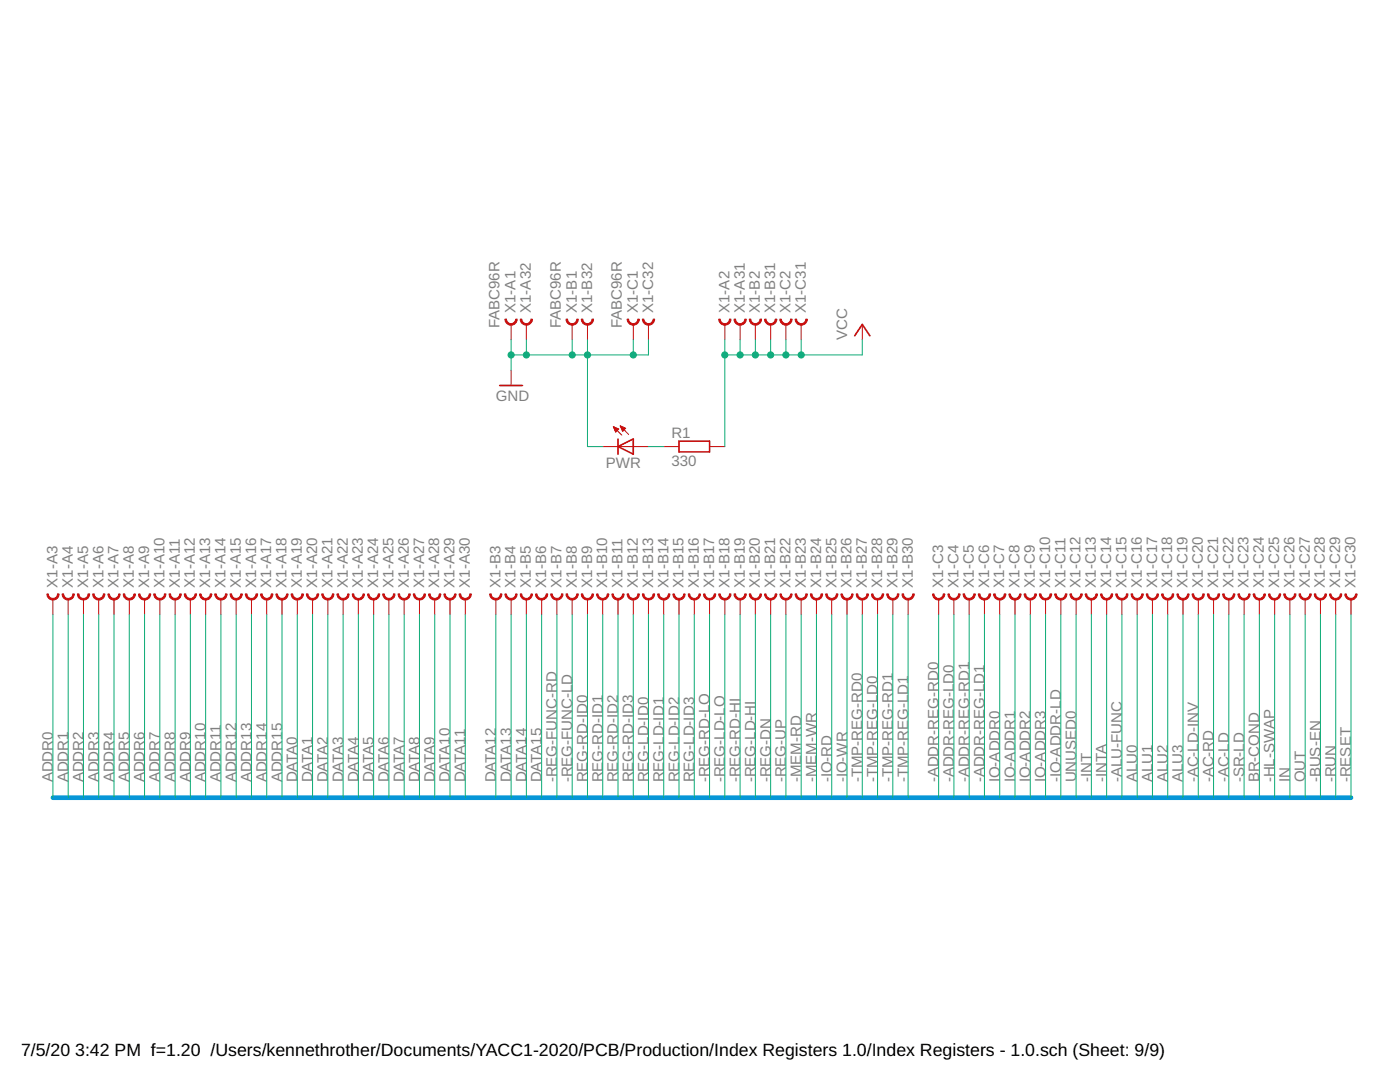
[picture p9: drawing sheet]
<svg xmlns="http://www.w3.org/2000/svg" width="279mm" height="216mm" viewBox="0 0 279 216" stroke-linecap="round" stroke-linejoin="round" font-family="sans-serif">
<g fill="#c90d0c" stroke="#c90d0c" stroke-width=".2">
<path d="M9.4 118.5h.3a.91 .91 0 0 0 .9 .9 .91 .91 0 0 0 .9-.9h.3a1.22 1.22 0 0 1-1.2 1.2 1.22 1.22 0 0 1-1.2-1.2z" fill-rule="evenodd"/>
<path d="M12.4 118.5h.3a.91 .91 0 0 0 .9 .9 .91 .91 0 0 0 .9-.9h.3a1.22 1.22 0 0 1-1.2 1.2 1.22 1.22 0 0 1-1.2-1.2z" fill-rule="evenodd"/>
<path d="M15.5 118.5h.2a.91 .91 0 0 0 1 .9 .91 .91 0 0 0 .9-.9h.3a1.22 1.22 0 0 1-1.2 1.2 1.22 1.22 0 0 1-1.2-1.2z" fill-rule="evenodd"/>
<path d="M18.5 118.5h.3a.91 .91 0 0 0 .9 .9 .91 .91 0 0 0 .9-.9h.3a1.22 1.22 0 0 1-1.2 1.2 1.22 1.22 0 0 1-1.2-1.2z" fill-rule="evenodd"/>
<path d="M21.5 118.5h.3a.91 .91 0 0 0 1 .9 .91 .91 0 0 0 .9-.9h.3a1.22 1.22 0 0 1-1.2 1.2 1.22 1.22 0 0 1-1.3-1.2z" fill-rule="evenodd"/>
<path d="M24.6 118.5h.3a.91 .91 0 0 0 .9 .9 .91 .91 0 0 0 .9-.9h.3a1.22 1.22 0 0 1-1.2 1.2 1.22 1.22 0 0 1-1.2-1.2z" fill-rule="evenodd"/>
<path d="M27.6 118.5h.3a.91 .91 0 0 0 1 .9 .91 .91 0 0 0 .9-.9h.3a1.22 1.22 0 0 1-1.2 1.2 1.22 1.22 0 0 1-1.3-1.2z" fill-rule="evenodd"/>
<path d="M30.7 118.5h.3a.91 .91 0 0 0 .9 .9 .91 .91 0 0 0 .9-.9h.3a1.22 1.22 0 0 1-1.2 1.2 1.22 1.22 0 0 1-1.2-1.2z" fill-rule="evenodd"/>
<path d="M33.7 118.5h.3a.91 .91 0 0 0 .9 .9 .91 .91 0 0 0 1-.9h.3a1.22 1.22 0 0 1-1.2 1.2 1.22 1.22 0 0 1-1.3-1.2z" fill-rule="evenodd"/>
<path d="M36.8 118.5h.3a.91 .91 0 0 0 .9 .9 .91 .91 0 0 0 .9-.9h.3a1.23 1.23 0 0 1-1.2 1.2 1.23 1.23 0 0 1-1.2-1.2z" fill-rule="evenodd"/>
<path d="M39.8 118.5h.3a.91 .91 0 0 0 .9 .9 .91 .91 0 0 0 1-.9h.3a1.23 1.23 0 0 1-1.3 1.2 1.23 1.23 0 0 1-1.2-1.2z" fill-rule="evenodd"/>
<path d="M42.9 118.5h.3a.91 .91 0 0 0 .9 .9 .91 .91 0 0 0 .9-.9h.3a1.23 1.23 0 0 1-1.2 1.2 1.23 1.23 0 0 1-1.2-1.2z" fill-rule="evenodd"/>
<path d="M45.9 118.5h.3a.91 .91 0 0 0 .9 .9 .91 .91 0 0 0 .9-.9h.4a1.23 1.23 0 0 1-1.3 1.2 1.23 1.23 0 0 1-1.2-1.2z" fill-rule="evenodd"/>
<path d="M49 118.5h.3a.91 .91 0 0 0 .9 .9 .91 .91 0 0 0 .9-.9h.3a1.23 1.23 0 0 1-1.2 1.2 1.23 1.23 0 0 1-1.2-1.2z" fill-rule="evenodd"/>
<path d="M52 118.5h.3a.91 .91 0 0 0 .9 .9 .91 .91 0 0 0 .9-.9h.4a1.23 1.23 0 0 1-1.3 1.2 1.23 1.23 0 0 1-1.2-1.2z" fill-rule="evenodd"/>
<path d="M55.1 118.5h.3a.91 .91 0 0 0 .9 .9 .91 .91 0 0 0 .9-.9h.3a1.23 1.23 0 0 1-1.2 1.2 1.23 1.23 0 0 1-1.2-1.2z" fill-rule="evenodd"/>
<path d="M58.1 118.5h.3a.91 .91 0 0 0 .9 .9 .91 .91 0 0 0 .9-.9h.4a1.23 1.23 0 0 1-1.3 1.2 1.23 1.23 0 0 1-1.2-1.2z" fill-rule="evenodd"/>
<path d="M61.2 118.5h.3a.91 .91 0 0 0 .9 .9 .91 .91 0 0 0 .9-.9h.3a1.23 1.23 0 0 1-1.2 1.2 1.23 1.23 0 0 1-1.2-1.2z" fill-rule="evenodd"/>
<path d="M64.2 118.5h.3a.91 .91 0 0 0 .9 .9 .91 .91 0 0 0 .9-.9h.3a1.22 1.22 0 0 1-1.2 1.2 1.22 1.22 0 0 1-1.2-1.2z" fill-rule="evenodd"/>
<path d="M67.2 118.5h.4a.91 .91 0 0 0 .9 .9 .91 .91 0 0 0 .9-.9h.3a1.22 1.22 0 0 1-1.2 1.2 1.22 1.22 0 0 1-1.3-1.2z" fill-rule="evenodd"/>
<path d="M70.3 118.5h.3a.91 .91 0 0 0 .9 .9 .91 .91 0 0 0 .9-.9h.3a1.22 1.22 0 0 1-1.2 1.2 1.22 1.22 0 0 1-1.2-1.2z" fill-rule="evenodd"/>
<path d="M73.3 118.5h.4a.91 .91 0 0 0 .9 .9 .91 .91 0 0 0 .9-.9h.3a1.22 1.22 0 0 1-1.2 1.2 1.22 1.22 0 0 1-1.3-1.2z" fill-rule="evenodd"/>
<path d="M76.4 118.5h.3a.91 .91 0 0 0 .9 .9 .91 .91 0 0 0 .9-.9h.3a1.22 1.22 0 0 1-1.2 1.2 1.22 1.22 0 0 1-1.2-1.2z" fill-rule="evenodd"/>
<path d="M79.4 118.5h.4a.91 .91 0 0 0 .9 .9 .91 .91 0 0 0 .9-.9h.3a1.22 1.22 0 0 1-1.2 1.2 1.22 1.22 0 0 1-1.3-1.2z" fill-rule="evenodd"/>
<path d="M82.5 118.5h.3a.91 .91 0 0 0 .9 .9 .91 .91 0 0 0 .9-.9h.3a1.22 1.22 0 0 1-1.2 1.2 1.22 1.22 0 0 1-1.2-1.2z" fill-rule="evenodd"/>
<path d="M85.5 118.5h.4a.91 .91 0 0 0 .9 .9 .91 .91 0 0 0 .9-.9h.3a1.22 1.22 0 0 1-1.2 1.2 1.22 1.22 0 0 1-1.3-1.2z" fill-rule="evenodd"/>
<path d="M88.6 118.5h.3a.91 .91 0 0 0 .9 .9 .91 .91 0 0 0 .9-.9h.3a1.22 1.22 0 0 1-1.2 1.2 1.22 1.22 0 0 1-1.2-1.2z" fill-rule="evenodd"/>
<path d="M91.6 118.5h.3a.91 .91 0 0 0 1 .9 .91 .91 0 0 0 .9-.9h.3a1.22 1.22 0 0 1-1.3 1.2 1.22 1.22 0 0 1-1.2-1.2z" fill-rule="evenodd"/>
<path d="M97.7 118.5h.3a.92 .92 0 0 0 .9 .9 .92 .92 0 0 0 1-.9h.3a1.22 1.22 0 0 1-1.3 1.2 1.22 1.22 0 0 1-1.2-1.2z" fill-rule="evenodd"/>
<path d="M100.8 118.5h.3a.92 .92 0 0 0 .9 .9 .92 .92 0 0 0 .9-.9h.3a1.22 1.22 0 0 1-1.2 1.2 1.22 1.22 0 0 1-1.2-1.2z" fill-rule="evenodd"/>
<path d="M103.8 118.5h.3a.92 .92 0 0 0 .9 .9 .92 .92 0 0 0 1-.9h.3a1.22 1.22 0 0 1-1.3 1.2 1.22 1.22 0 0 1-1.2-1.2z" fill-rule="evenodd"/>
<path d="M106.9 118.5h.3a.92 .92 0 0 0 .9 .9 .92 .92 0 0 0 .9-.9h.3a1.22 1.22 0 0 1-1.2 1.2 1.22 1.22 0 0 1-1.2-1.2z" fill-rule="evenodd"/>
<path d="M109.9 118.5h.3a.92 .92 0 0 0 .9 .9 .92 .92 0 0 0 1-.9h.3a1.22 1.22 0 0 1-1.3 1.2 1.22 1.22 0 0 1-1.2-1.2z" fill-rule="evenodd"/>
<path d="M113 118.5h.3a.92 .92 0 0 0 .9 .9 .92 .92 0 0 0 .9-.9h.3a1.22 1.22 0 0 1-1.2 1.2 1.22 1.22 0 0 1-1.2-1.2z" fill-rule="evenodd"/>
<path d="M116 118.5h.3a.92 .92 0 0 0 .9 .9 .92 .92 0 0 0 1-.9h.2a1.22 1.22 0 0 1-1.2 1.2 1.22 1.22 0 0 1-1.2-1.2z" fill-rule="evenodd"/>
<path d="M119.1 118.5h.3a.92 .92 0 0 0 .9 .9 .92 .92 0 0 0 .9-.9h.3a1.22 1.22 0 0 1-1.2 1.2 1.22 1.22 0 0 1-1.2-1.2z" fill-rule="evenodd"/>
<path d="M122.1 118.5h.3a.92 .92 0 0 0 .9 .9 .92 .92 0 0 0 .9-.9h.3a1.22 1.22 0 0 1-1.2 1.2 1.22 1.22 0 0 1-1.2-1.2z" fill-rule="evenodd"/>
<path d="M125.2 118.5h.3a.92 .92 0 0 0 .9 .9 .92 .92 0 0 0 .9-.9h.3a1.22 1.22 0 0 1-1.2 1.2 1.22 1.22 0 0 1-1.2-1.2z" fill-rule="evenodd"/>
<path d="M128.2 118.5h.3a.92 .92 0 0 0 .9 .9 .92 .92 0 0 0 .9-.9h.3a1.22 1.22 0 0 1-1.2 1.2 1.22 1.22 0 0 1-1.2-1.2z" fill-rule="evenodd"/>
<path d="M131.3 118.5h.3a.92 .92 0 0 0 .9 .9 .92 .92 0 0 0 .9-.9h.3a1.22 1.22 0 0 1-1.2 1.2 1.22 1.22 0 0 1-1.2-1.2z" fill-rule="evenodd"/>
<path d="M134.3 118.5h.3a.92 .92 0 0 0 .9 .9 .92 .92 0 0 0 .9-.9h.3a1.22 1.22 0 0 1-1.2 1.2 1.22 1.22 0 0 1-1.2-1.2z" fill-rule="evenodd"/>
<path d="M137.4 118.5h.2a.92 .92 0 0 0 1 .9 .92 .92 0 0 0 .9-.9h.3a1.22 1.22 0 0 1-1.2 1.2 1.22 1.22 0 0 1-1.2-1.2z" fill-rule="evenodd"/>
<path d="M140.4 118.5h.3a.92 .92 0 0 0 .9 .9 .92 .92 0 0 0 .9-.9h.3a1.22 1.22 0 0 1-1.2 1.2 1.22 1.22 0 0 1-1.2-1.2z" fill-rule="evenodd"/>
<path d="M143.4 118.5h.3a.92 .92 0 0 0 1 .9 .92 .92 0 0 0 .9-.9h.3a1.22 1.22 0 0 1-1.2 1.2 1.22 1.22 0 0 1-1.3-1.2z" fill-rule="evenodd"/>
<path d="M146.5 118.5h.3a.92 .92 0 0 0 .9 .9 .92 .92 0 0 0 .9-.9h.3a1.22 1.22 0 0 1-1.2 1.2 1.22 1.22 0 0 1-1.2-1.2z" fill-rule="evenodd"/>
<path d="M149.5 118.5h.3a.92 .92 0 0 0 1 .9 .92 .92 0 0 0 .9-.9h.3a1.22 1.22 0 0 1-1.2 1.2 1.22 1.22 0 0 1-1.3-1.2z" fill-rule="evenodd"/>
<path d="M152.6 118.5h.3a.92 .92 0 0 0 .9 .9 .92 .92 0 0 0 .9-.9h.3a1.22 1.22 0 0 1-1.2 1.2 1.22 1.22 0 0 1-1.2-1.2z" fill-rule="evenodd"/>
<path d="M155.6 118.5h.3a.92 .92 0 0 0 1 .9 .92 .92 0 0 0 .9-.9h.3a1.22 1.22 0 0 1-1.2 1.2 1.22 1.22 0 0 1-1.3-1.2z" fill-rule="evenodd"/>
<path d="M158.7 118.5h.3a.91 .91 0 0 0 .9 .9 .91 .91 0 0 0 .9-.9h.3a1.22 1.22 0 0 1-1.2 1.2 1.22 1.22 0 0 1-1.2-1.2z" fill-rule="evenodd"/>
<path d="M161.7 118.5h.3a.91 .91 0 0 0 .9 .9 .91 .91 0 0 0 1-.9h.3a1.22 1.22 0 0 1-1.2 1.2 1.22 1.22 0 0 1-1.3-1.2z" fill-rule="evenodd"/>
<path d="M164.8 118.5h.3a.91 .91 0 0 0 .9 .9 .91 .91 0 0 0 .9-.9h.3a1.22 1.22 0 0 1-1.2 1.2 1.22 1.22 0 0 1-1.2-1.2z" fill-rule="evenodd"/>
<path d="M167.8 118.5h.3a.91 .91 0 0 0 .9 .9 .91 .91 0 0 0 .9-.9h.4a1.22 1.22 0 0 1-1.3 1.2 1.22 1.22 0 0 1-1.2-1.2z" fill-rule="evenodd"/>
<path d="M170.9 118.5h.3a.91 .91 0 0 0 .9 .9 .91 .91 0 0 0 .9-.9h.3a1.22 1.22 0 0 1-1.2 1.2 1.22 1.22 0 0 1-1.2-1.2z" fill-rule="evenodd"/>
<path d="M173.9 118.5h.3a.91 .91 0 0 0 .9 .9 .91 .91 0 0 0 .9-.9h.4a1.22 1.22 0 0 1-1.3 1.2 1.22 1.22 0 0 1-1.2-1.2z" fill-rule="evenodd"/>
<path d="M177 118.5h.3a.91 .91 0 0 0 .9 .9 .91 .91 0 0 0 .9-.9h.3a1.22 1.22 0 0 1-1.2 1.2 1.22 1.22 0 0 1-1.2-1.2z" fill-rule="evenodd"/>
<path d="M180 118.5h.3a.91 .91 0 0 0 .9 .9 .91 .91 0 0 0 .9-.9h.4a1.22 1.22 0 0 1-1.3 1.2 1.22 1.22 0 0 1-1.2-1.2z" fill-rule="evenodd"/>
<path d="M186.1 118.5h.3a.91 .91 0 0 0 .9 .9 .91 .91 0 0 0 .9-.9h.4a1.22 1.22 0 0 1-1.3 1.2 1.22 1.22 0 0 1-1.2-1.2z" fill-rule="evenodd"/>
<path d="M189.2 118.5h.3a.91 .91 0 0 0 .9 .9 .91 .91 0 0 0 .9-.9h.3a1.22 1.22 0 0 1-1.2 1.2 1.22 1.22 0 0 1-1.2-1.2z" fill-rule="evenodd"/>
<path d="M192.2 118.5h.3a.91 .91 0 0 0 .9 .9 .91 .91 0 0 0 .9-.9h.3a1.23 1.23 0 0 1-1.2 1.2 1.23 1.23 0 0 1-1.2-1.2z" fill-rule="evenodd"/>
<path d="M195.2 118.5h.4a.91 .91 0 0 0 .9 .9 .91 .91 0 0 0 .9-.9h.3a1.23 1.23 0 0 1-1.2 1.2 1.23 1.23 0 0 1-1.3-1.2z" fill-rule="evenodd"/>
<path d="M198.3 118.5h.3a.91 .91 0 0 0 .9 .9 .91 .91 0 0 0 .9-.9h.3a1.23 1.23 0 0 1-1.2 1.2 1.23 1.23 0 0 1-1.2-1.2z" fill-rule="evenodd"/>
<path d="M201.3 118.5h.4a.91 .91 0 0 0 .9 .9 .91 .91 0 0 0 .9-.9h.3a1.23 1.23 0 0 1-1.2 1.2 1.23 1.23 0 0 1-1.3-1.2z" fill-rule="evenodd"/>
<path d="M204.4 118.5h.3a.91 .91 0 0 0 .9 .9 .91 .91 0 0 0 .9-.9h.3a1.23 1.23 0 0 1-1.2 1.2 1.23 1.23 0 0 1-1.2-1.2z" fill-rule="evenodd"/>
<path d="M207.4 118.5h.4a.91 .91 0 0 0 .9 .9 .91 .91 0 0 0 .9-.9h.3a1.23 1.23 0 0 1-1.2 1.2 1.23 1.23 0 0 1-1.3-1.2z" fill-rule="evenodd"/>
<path d="M210.5 118.5h.3a.91 .91 0 0 0 .9 .9 .91 .91 0 0 0 .9-.9h.3a1.23 1.23 0 0 1-1.2 1.2 1.23 1.23 0 0 1-1.2-1.2z" fill-rule="evenodd"/>
<path d="M213.5 118.5h.3a.91 .91 0 0 0 1 .9 .91 .91 0 0 0 .9-.9h.3a1.23 1.23 0 0 1-1.2 1.2 1.23 1.23 0 0 1-1.3-1.2z" fill-rule="evenodd"/>
<path d="M216.6 118.5h.3a.91 .91 0 0 0 .9 .9 .91 .91 0 0 0 .9-.9h.3a1.23 1.23 0 0 1-1.2 1.2 1.23 1.23 0 0 1-1.2-1.2z" fill-rule="evenodd"/>
<path d="M219.6 118.5h.3a.91 .91 0 0 0 1 .9 .91 .91 0 0 0 .9-.9h.3a1.22 1.22 0 0 1-1.3 1.2 1.22 1.22 0 0 1-1.2-1.2z" fill-rule="evenodd"/>
<path d="M222.7 118.5h.3a.91 .91 0 0 0 .9 .9 .91 .91 0 0 0 .9-.9h.3a1.22 1.22 0 0 1-1.2 1.2 1.22 1.22 0 0 1-1.2-1.2z" fill-rule="evenodd"/>
<path d="M225.7 118.5h.3a.91 .91 0 0 0 .9 .9 .91 .91 0 0 0 1-.9h.3a1.22 1.22 0 0 1-1.3 1.2 1.22 1.22 0 0 1-1.2-1.2z" fill-rule="evenodd"/>
<path d="M228.8 118.5h.3a.91 .91 0 0 0 .9 .9 .91 .91 0 0 0 .9-.9h.3a1.22 1.22 0 0 1-1.2 1.2 1.22 1.22 0 0 1-1.2-1.2z" fill-rule="evenodd"/>
<path d="M231.8 118.5h.3a.91 .91 0 0 0 .9 .9 .91 .91 0 0 0 1-.9h.3a1.22 1.22 0 0 1-1.3 1.2 1.22 1.22 0 0 1-1.2-1.2z" fill-rule="evenodd"/>
<path d="M234.9 118.5h.3a.91 .91 0 0 0 .9 .9 .91 .91 0 0 0 .9-.9h.3a1.22 1.22 0 0 1-1.2 1.2 1.22 1.22 0 0 1-1.2-1.2z" fill-rule="evenodd"/>
<path d="M237.9 118.5h.3a.91 .91 0 0 0 .9 .9 .91 .91 0 0 0 1-.9h.2a1.22 1.22 0 0 1-1.2 1.2 1.22 1.22 0 0 1-1.2-1.2z" fill-rule="evenodd"/>
<path d="M241 118.5h.3a.91 .91 0 0 0 .9 .9 .91 .91 0 0 0 .9-.9h.3a1.22 1.22 0 0 1-1.2 1.2 1.22 1.22 0 0 1-1.2-1.2z" fill-rule="evenodd"/>
<path d="M244 118.5h.3a.91 .91 0 0 0 .9 .9 .91 .91 0 0 0 .9-.9h.3a1.22 1.22 0 0 1-1.2 1.2 1.22 1.22 0 0 1-1.2-1.2z" fill-rule="evenodd"/>
<path d="M247.1 118.5h.3a.91 .91 0 0 0 .9 .9 .91 .91 0 0 0 .9-.9h.3a1.22 1.22 0 0 1-1.2 1.2 1.22 1.22 0 0 1-1.2-1.2z" fill-rule="evenodd"/>
<path d="M250.1 118.5h.3a.91 .91 0 0 0 .9 .9 .91 .91 0 0 0 .9-.9h.3a1.22 1.22 0 0 1-1.2 1.2 1.22 1.22 0 0 1-1.2-1.2z" fill-rule="evenodd"/>
<path d="M253.2 118.5h.2a.92 .92 0 0 0 1 .9 .92 .92 0 0 0 .9-.9h.3a1.22 1.22 0 0 1-1.2 1.2 1.22 1.22 0 0 1-1.2-1.2z" fill-rule="evenodd"/>
<path d="M256.2 118.5h.3a.92 .92 0 0 0 .9 .9 .92 .92 0 0 0 .9-.9h.3a1.22 1.22 0 0 1-1.2 1.2 1.22 1.22 0 0 1-1.2-1.2z" fill-rule="evenodd"/>
<path d="M259.2 118.5h.3a.92 .92 0 0 0 1 .9 .92 .92 0 0 0 .9-.9h.3a1.22 1.22 0 0 1-1.2 1.2 1.22 1.22 0 0 1-1.3-1.2z" fill-rule="evenodd"/>
<path d="M262.3 118.5h.3a.92 .92 0 0 0 .9 .9 .92 .92 0 0 0 .9-.9h.3a1.22 1.22 0 0 1-1.2 1.2 1.22 1.22 0 0 1-1.2-1.2z" fill-rule="evenodd"/>
<path d="M265.3 118.5h.3a.92 .92 0 0 0 1 .9 .92 .92 0 0 0 .9-.9h.3a1.22 1.22 0 0 1-1.2 1.2 1.22 1.22 0 0 1-1.3-1.2z" fill-rule="evenodd"/>
<path d="M268.4 118.5h.3a.92 .92 0 0 0 .9 .9 .92 .92 0 0 0 .9-.9h.3a1.22 1.22 0 0 1-1.2 1.2 1.22 1.22 0 0 1-1.2-1.2z" fill-rule="evenodd"/>
<path d="M100.8 63.7h.3a.92 .92 0 0 0 .9 .9 .92 .92 0 0 0 .9-.9h.3a1.22 1.22 0 0 1-1.2 1.2 1.22 1.22 0 0 1-1.2-1.2z" fill-rule="evenodd"/>
<path d="M143.4 63.7h.3a.92 .92 0 0 0 1 .9 .92 .92 0 0 0 .9-.9h.3a1.22 1.22 0 0 1-1.2 1.2 1.22 1.22 0 0 1-1.3-1.2z" fill-rule="evenodd"/>
<path d="M146.5 63.7h.3a.92 .92 0 0 0 .9 .9 .92 .92 0 0 0 .9-.9h.3a1.22 1.22 0 0 1-1.2 1.2 1.22 1.22 0 0 1-1.2-1.2z" fill-rule="evenodd"/>
<path d="M103.8 63.7h.3a.92 .92 0 0 0 .9 .9 .92 .92 0 0 0 1-.9h.3a1.22 1.22 0 0 1-1.3 1.2 1.22 1.22 0 0 1-1.2-1.2z" fill-rule="evenodd"/>
<path d="M113 63.7h.3a.92 .92 0 0 0 .9 .9 .92 .92 0 0 0 .9-.9h.3a1.22 1.22 0 0 1-1.2 1.2 1.22 1.22 0 0 1-1.2-1.2z" fill-rule="evenodd"/>
<path d="M149.5 63.7h.3a.92 .92 0 0 0 1 .9 .92 .92 0 0 0 .9-.9h.3a1.22 1.22 0 0 1-1.2 1.2 1.22 1.22 0 0 1-1.3-1.2z" fill-rule="evenodd"/>
<path d="M152.6 63.7h.3a.92 .92 0 0 0 .9 .9 .92 .92 0 0 0 .9-.9h.3a1.22 1.22 0 0 1-1.2 1.2 1.22 1.22 0 0 1-1.2-1.2z" fill-rule="evenodd"/>
<path d="M116 63.7h.3a.92 .92 0 0 0 .9 .9 .92 .92 0 0 0 1-.9h.2a1.22 1.22 0 0 1-1.2 1.2 1.22 1.22 0 0 1-1.2-1.2z" fill-rule="evenodd"/>
<path d="M125.2 63.7h.3a.92 .92 0 0 0 .9 .9 .92 .92 0 0 0 .9-.9h.3a1.22 1.22 0 0 1-1.2 1.2 1.22 1.22 0 0 1-1.2-1.2z" fill-rule="evenodd"/>
<path d="M155.6 63.7h.3a.92 .92 0 0 0 1 .9 .92 .92 0 0 0 .9-.9h.3a1.22 1.22 0 0 1-1.2 1.2 1.22 1.22 0 0 1-1.3-1.2z" fill-rule="evenodd"/>
<path d="M158.7 63.7h.3a.91 .91 0 0 0 .9 .9 .91 .91 0 0 0 .9-.9h.3a1.22 1.22 0 0 1-1.2 1.2 1.22 1.22 0 0 1-1.2-1.2z" fill-rule="evenodd"/>
<path d="M128.2 63.7h.3a.92 .92 0 0 0 .9 .9 .92 .92 0 0 0 .9-.9h.3a1.22 1.22 0 0 1-1.2 1.2 1.22 1.22 0 0 1-1.2-1.2z" fill-rule="evenodd"/>
</g>
<g fill="none" stroke="#c90d0c" stroke-width=".2">
<path d="M102 64.7v3.1M102 73.9v3M105.1 64.7v3.1M114.2 64.7v3.1M117.2 64.7v3.1M126.4 64.7v3.1M129.4 64.7v3.1M144.7 64.7v3.1M147.7 64.7v3.1M150.7 64.7v3.1M153.8 64.7v3.1M156.8 64.7v3.1"/>
<path d="M159.9 64.7v3.1M172.1 64.7v3.1M120.3 89.1h9.1M122.4 85.2l1.7 1.6M122.4 85.2l1.1 .4-.6 .6zM122.4 85.2h.2M122.5 85.4h.4M122.6 85.5h.7M122.6 85.7h.8M122.7 85.8h.6M122.8 86h.3M122.8 86.1h.2"/>
<path d="M123.8 85l1.7 1.7M123.8 85l1.1 .4-.7 .7zM123.8 85.1h.2M123.9 85.2h.4M124 85.4h.7M124 85.5h.8M124.1 85.7h.5M124.1 85.8h.4M124.2 86h.1M132.5 89.1h3M141.6 89.1h3.1M10.6 119.6v3"/>
<path d="M13.6 119.6v3M16.7 119.6v3M19.7 119.6v3M22.8 119.6v3M25.8 119.6v3M28.9 119.6v3M31.9 119.6v3M34.9 119.6v3M38 119.6v3M41 119.6v3M44.1 119.6v3M47.1 119.6v3"/>
<path d="M50.2 119.6v3M53.2 119.6v3M56.3 119.6v3M59.3 119.6v3M62.4 119.6v3M65.4 119.6v3M68.5 119.6v3M71.5 119.6v3M74.6 119.6v3M77.6 119.6v3M80.7 119.6v3M83.7 119.6v3"/>
<path d="M86.8 119.6v3M89.8 119.6v3M92.9 119.6v3M99 119.6v3M102 119.6v3M105.1 119.6v3M108.1 119.6v3M111.1 119.6v3M114.2 119.6v3M117.2 119.6v3M120.3 119.6v3M123.3 119.6v3"/>
<path d="M126.4 119.6v3M129.4 119.6v3M132.5 119.6v3M135.5 119.6v3M138.6 119.6v3M141.6 119.6v3M144.7 119.6v3M147.7 119.6v3M150.7 119.6v3M153.8 119.6v3M156.8 119.6v3M159.9 119.6v3"/>
<path d="M162.9 119.6v3M166 119.6v3M169 119.6v3M172.1 119.6v3M175.1 119.6v3M178.2 119.6v3M181.2 119.6v3M187.3 119.6v3M190.4 119.6v3M193.4 119.6v3M196.5 119.6v3M199.5 119.6v3"/>
<path d="M202.6 119.6v3M205.6 119.6v3M208.7 119.6v3M211.7 119.6v3M214.8 119.6v3M217.8 119.6v3M220.9 119.6v3M223.9 119.6v3M226.9 119.6v3M230 119.6v3M233 119.6v3M236.1 119.6v3"/>
<path d="M239.1 119.6v3M242.2 119.6v3M245.2 119.6v3M248.3 119.6v3M251.3 119.6v3M254.4 119.6v3M257.4 119.6v3M260.5 119.6v3M263.5 119.6v3M266.6 119.6v3M269.6 119.6v3"/>
</g>
<path d="M99.7 76.9h4.6M170.6 67l1.5-2.3 1.5 2.3M123.3 89.1l3.1-1.5v3zM123.3 87.6v3M135.5 88h6.1v2.2h-6.1z" fill="none" stroke="#c90d0c" stroke-width=".32"/>
<path d="M10.6 159.2h259" fill="none" stroke="#0696d7" stroke-width=".93"/>
<g fill="none" stroke="#0dab76" stroke-width=".2">
<path d="M102 67.8v6.1M105.1 67.8v3M114.2 67.8v3M117.2 67.8v21.3h3.1M126.4 67.8v3M129.4 67.8v3h-27.4M144.7 67.8v21.3M147.7 67.8v3M150.7 67.8v3M153.8 67.8v3M156.8 67.8v3M159.9 67.8v3"/>
<path d="M172.1 67.8v3h-27.4M129.4 89.1h3.1M10.6 122.6v36.6M13.6 122.6v36.6M16.7 122.6v36.6M19.7 122.6v36.6M22.8 122.6v36.6M25.8 122.6v36.6M28.9 122.6v36.6M31.9 122.6v36.6M34.9 122.6v36.6M38 122.6v36.6"/>
<path d="M41 122.6v36.6M44.1 122.6v36.6M47.1 122.6v36.6M50.2 122.6v36.6M53.2 122.6v36.6M56.3 122.6v36.6M59.3 122.6v36.6M62.4 122.6v36.6M65.4 122.6v36.6M68.5 122.6v36.6M71.5 122.6v36.6M74.6 122.6v36.6"/>
<path d="M77.6 122.6v36.6M80.7 122.6v36.6M83.7 122.6v36.6M86.8 122.6v36.6M89.8 122.6v36.6M92.9 122.6v36.6M99 122.6v36.6M102 122.6v36.6M105.1 122.6v36.6M108.1 122.6v36.6M111.1 122.6v36.6M114.2 122.6v36.6"/>
<path d="M117.2 122.6v36.6M120.3 122.6v36.6M123.3 122.6v36.6M126.4 122.6v36.6M129.4 122.6v36.6M132.5 122.6v36.6M135.5 122.6v36.6M138.6 122.6v36.6M141.6 122.6v36.6M144.7 122.6v36.6M147.7 122.6v36.6M150.7 122.6v36.6"/>
<path d="M153.8 122.6v36.6M156.8 122.6v36.6M159.9 122.6v36.6M162.9 122.6v36.6M166 122.6v36.6M169 122.6v36.6M172.1 122.6v36.6M175.1 122.6v36.6M178.2 122.6v36.6M181.2 122.6v36.6M187.3 122.6v36.6M190.4 122.6v36.6"/>
<path d="M193.4 122.6v36.6M196.5 122.6v36.6M199.5 122.6v36.6M202.6 122.6v36.6M205.6 122.6v36.6M208.7 122.6v36.6M211.7 122.6v36.6M214.8 122.6v36.6M217.8 122.6v36.6M220.9 122.6v36.6M223.9 122.6v36.6M226.9 122.6v36.6"/>
<path d="M230 122.6v36.6M233 122.6v36.6M236.1 122.6v36.6M239.1 122.6v36.6M242.2 122.6v36.6M245.2 122.6v36.6M248.3 122.6v36.6M251.3 122.6v36.6M254.4 122.6v36.6M257.4 122.6v36.6M260.5 122.6v36.6M263.5 122.6v36.6"/>
<path d="M266.6 122.6v36.6M269.6 122.6v36.6"/>
</g>
<g fill="#0dab76" stroke="#0dab76" stroke-width=".2">
<circle cx="102" cy="70.8" r=".61"/>
<circle cx="105.1" cy="70.8" r=".61"/>
<circle cx="114.2" cy="70.8" r=".61"/>
<circle cx="117.2" cy="70.8" r=".61"/>
<circle cx="126.4" cy="70.8" r=".61"/>
<circle cx="144.7" cy="70.8" r=".61"/>
<circle cx="150.7" cy="70.8" r=".61"/>
<circle cx="147.7" cy="70.8" r=".61"/>
<circle cx="156.8" cy="70.8" r=".61"/>
<circle cx="153.8" cy="70.8" r=".61"/>
<circle cx="159.9" cy="70.8" r=".61"/>
</g>
<g font-size="3.5">
<text x="4.2" y="210.7">7/5/20</text>
<text x="15" y="210.7">3:42 PM f=1.20 /Users/kennethrother/Documents/YACC1-2020/PCB/Production/Index Registers 1.0/Index Registers - 1.0.sch (Sheet: 9/9)</text>
</g>
<g font-size="3" fill="#808080">
<text x="99.7" y="65.5" transform="rotate(-90 99.7 65.5)">FABC96R</text>
<text x="102.9" y="62.4" transform="rotate(-90 102.9 62.4)">X1-A1</text>
<text x="106" y="62.4" transform="rotate(-90 106 62.4)">X1-A32</text>
<text x="111.9" y="65.5" transform="rotate(-90 111.9 65.5)">FABC96R</text>
<text x="115.1" y="62.4" transform="rotate(-90 115.1 62.4)">X1-B1</text>
<text x="118.1" y="62.4" transform="rotate(-90 118.1 62.4)">X1-B32</text>
<text x="124.1" y="65.5" transform="rotate(-90 124.1 65.5)">FABC96R</text>
<text x="127.3" y="62.4" transform="rotate(-90 127.3 62.4)">X1-C1</text>
<text x="130.3" y="62.4" transform="rotate(-90 130.3 62.4)">X1-C32</text>
<text x="145.6" y="62.4" transform="rotate(-90 145.6 62.4)">X1-A2</text>
<text x="148.6" y="62.4" transform="rotate(-90 148.6 62.4)">X1-A31</text>
<text x="151.7" y="62.4" transform="rotate(-90 151.7 62.4)">X1-B2</text>
<text x="154.7" y="62.4" transform="rotate(-90 154.7 62.4)">X1-B31</text>
<text x="157.8" y="62.4" transform="rotate(-90 157.8 62.4)">X1-C2</text>
<text x="160.8" y="62.4" transform="rotate(-90 160.8 62.4)">X1-C31</text>
<text x="169" y="67.8" transform="rotate(-90 169 67.8)">VCC</text>
<text x="98.9" y="80">GND</text>
<text x="134" y="87.3">R1</text>
<text x="120.9" y="93.4">PWR</text>
<text x="134" y="93.1">330</text>
<text x="11.5" y="117.3" transform="rotate(-90 11.5 117.3)">X1-A3</text>
<text x="14.5" y="117.3" transform="rotate(-90 14.5 117.3)">X1-A4</text>
<text x="17.6" y="117.3" transform="rotate(-90 17.6 117.3)">X1-A5</text>
<text x="20.6" y="117.3" transform="rotate(-90 20.6 117.3)">X1-A6</text>
<text x="23.7" y="117.3" transform="rotate(-90 23.7 117.3)">X1-A7</text>
<text x="26.7" y="117.3" transform="rotate(-90 26.7 117.3)">X1-A8</text>
<text x="29.8" y="117.3" transform="rotate(-90 29.8 117.3)">X1-A9</text>
<text x="32.8" y="117.3" transform="rotate(-90 32.8 117.3)">X1-A10</text>
<text x="35.9" y="117.3" transform="rotate(-90 35.9 117.3)">X1-A11</text>
<text x="38.9" y="117.3" transform="rotate(-90 38.9 117.3)">X1-A12</text>
<text x="42" y="117.3" transform="rotate(-90 42 117.3)">X1-A13</text>
<text x="45" y="117.3" transform="rotate(-90 45 117.3)">X1-A14</text>
<text x="48.1" y="117.3" transform="rotate(-90 48.1 117.3)">X1-A15</text>
<text x="51.1" y="117.3" transform="rotate(-90 51.1 117.3)">X1-A16</text>
<text x="54.1" y="117.3" transform="rotate(-90 54.1 117.3)">X1-A17</text>
<text x="57.2" y="117.3" transform="rotate(-90 57.2 117.3)">X1-A18</text>
<text x="60.2" y="117.3" transform="rotate(-90 60.2 117.3)">X1-A19</text>
<text x="63.3" y="117.3" transform="rotate(-90 63.3 117.3)">X1-A20</text>
<text x="66.3" y="117.3" transform="rotate(-90 66.3 117.3)">X1-A21</text>
<text x="69.4" y="117.3" transform="rotate(-90 69.4 117.3)">X1-A22</text>
<text x="72.4" y="117.3" transform="rotate(-90 72.4 117.3)">X1-A23</text>
<text x="75.5" y="117.3" transform="rotate(-90 75.5 117.3)">X1-A24</text>
<text x="78.5" y="117.3" transform="rotate(-90 78.5 117.3)">X1-A25</text>
<text x="81.6" y="117.3" transform="rotate(-90 81.6 117.3)">X1-A26</text>
<text x="84.6" y="117.3" transform="rotate(-90 84.6 117.3)">X1-A27</text>
<text x="87.7" y="117.3" transform="rotate(-90 87.7 117.3)">X1-A28</text>
<text x="90.7" y="117.3" transform="rotate(-90 90.7 117.3)">X1-A29</text>
<text x="93.8" y="117.3" transform="rotate(-90 93.8 117.3)">X1-A30</text>
<text x="99.9" y="117.3" transform="rotate(-90 99.9 117.3)">X1-B3</text>
<text x="102.9" y="117.3" transform="rotate(-90 102.9 117.3)">X1-B4</text>
<text x="106" y="117.3" transform="rotate(-90 106 117.3)">X1-B5</text>
<text x="109" y="117.3" transform="rotate(-90 109 117.3)">X1-B6</text>
<text x="112.1" y="117.3" transform="rotate(-90 112.1 117.3)">X1-B7</text>
<text x="115.1" y="117.3" transform="rotate(-90 115.1 117.3)">X1-B8</text>
<text x="118.1" y="117.3" transform="rotate(-90 118.1 117.3)">X1-B9</text>
<text x="121.2" y="117.3" transform="rotate(-90 121.2 117.3)">X1-B10</text>
<text x="124.2" y="117.3" transform="rotate(-90 124.2 117.3)">X1-B11</text>
<text x="127.3" y="117.3" transform="rotate(-90 127.3 117.3)">X1-B12</text>
<text x="130.3" y="117.3" transform="rotate(-90 130.3 117.3)">X1-B13</text>
<text x="133.4" y="117.3" transform="rotate(-90 133.4 117.3)">X1-B14</text>
<text x="136.4" y="117.3" transform="rotate(-90 136.4 117.3)">X1-B15</text>
<text x="139.5" y="117.3" transform="rotate(-90 139.5 117.3)">X1-B16</text>
<text x="142.5" y="117.3" transform="rotate(-90 142.5 117.3)">X1-B17</text>
<text x="145.6" y="117.3" transform="rotate(-90 145.6 117.3)">X1-B18</text>
<text x="148.6" y="117.3" transform="rotate(-90 148.6 117.3)">X1-B19</text>
<text x="151.7" y="117.3" transform="rotate(-90 151.7 117.3)">X1-B20</text>
<text x="154.7" y="117.3" transform="rotate(-90 154.7 117.3)">X1-B21</text>
<text x="157.8" y="117.3" transform="rotate(-90 157.8 117.3)">X1-B22</text>
<text x="160.8" y="117.3" transform="rotate(-90 160.8 117.3)">X1-B23</text>
<text x="163.9" y="117.3" transform="rotate(-90 163.9 117.3)">X1-B24</text>
<text x="166.9" y="117.3" transform="rotate(-90 166.9 117.3)">X1-B25</text>
<text x="170" y="117.3" transform="rotate(-90 170 117.3)">X1-B26</text>
<text x="173" y="117.3" transform="rotate(-90 173 117.3)">X1-B27</text>
<text x="176.1" y="117.3" transform="rotate(-90 176.1 117.3)">X1-B28</text>
<text x="179.1" y="117.3" transform="rotate(-90 179.1 117.3)">X1-B29</text>
<text x="182.1" y="117.3" transform="rotate(-90 182.1 117.3)">X1-B30</text>
<text x="188.2" y="117.3" transform="rotate(-90 188.2 117.3)">X1-C3</text>
<text x="191.3" y="117.3" transform="rotate(-90 191.3 117.3)">X1-C4</text>
<text x="194.3" y="117.3" transform="rotate(-90 194.3 117.3)">X1-C5</text>
<text x="197.4" y="117.3" transform="rotate(-90 197.4 117.3)">X1-C6</text>
<text x="200.4" y="117.3" transform="rotate(-90 200.4 117.3)">X1-C7</text>
<text x="203.5" y="117.3" transform="rotate(-90 203.5 117.3)">X1-C8</text>
<text x="206.5" y="117.3" transform="rotate(-90 206.5 117.3)">X1-C9</text>
<text x="209.6" y="117.3" transform="rotate(-90 209.6 117.3)">X1-C10</text>
<text x="212.6" y="117.3" transform="rotate(-90 212.6 117.3)">X1-C11</text>
<text x="215.7" y="117.3" transform="rotate(-90 215.7 117.3)">X1-C12</text>
<text x="218.7" y="117.3" transform="rotate(-90 218.7 117.3)">X1-C13</text>
<text x="221.8" y="117.3" transform="rotate(-90 221.8 117.3)">X1-C14</text>
<text x="224.8" y="117.3" transform="rotate(-90 224.8 117.3)">X1-C15</text>
<text x="227.9" y="117.3" transform="rotate(-90 227.9 117.3)">X1-C16</text>
<text x="230.9" y="117.3" transform="rotate(-90 230.9 117.3)">X1-C17</text>
<text x="234" y="117.3" transform="rotate(-90 234 117.3)">X1-C18</text>
<text x="237" y="117.3" transform="rotate(-90 237 117.3)">X1-C19</text>
<text x="240.1" y="117.3" transform="rotate(-90 240.1 117.3)">X1-C20</text>
<text x="243.1" y="117.3" transform="rotate(-90 243.1 117.3)">X1-C21</text>
<text x="246.1" y="117.3" transform="rotate(-90 246.1 117.3)">X1-C22</text>
<text x="249.2" y="117.3" transform="rotate(-90 249.2 117.3)">X1-C23</text>
<text x="252.2" y="117.3" transform="rotate(-90 252.2 117.3)">X1-C24</text>
<text x="255.3" y="117.3" transform="rotate(-90 255.3 117.3)">X1-C25</text>
<text x="258.3" y="117.3" transform="rotate(-90 258.3 117.3)">X1-C26</text>
<text x="261.4" y="117.3" transform="rotate(-90 261.4 117.3)">X1-C27</text>
<text x="264.4" y="117.3" transform="rotate(-90 264.4 117.3)">X1-C28</text>
<text x="267.5" y="117.3" transform="rotate(-90 267.5 117.3)">X1-C29</text>
<text x="270.5" y="117.3" transform="rotate(-90 270.5 117.3)">X1-C30</text>
<text x="10.6" y="156.1" transform="rotate(-90 10.6 156.1)">ADDR0</text>
<text x="13.6" y="156.1" transform="rotate(-90 13.6 156.1)">ADDR1</text>
<text x="16.7" y="156.1" transform="rotate(-90 16.7 156.1)">ADDR2</text>
<text x="19.7" y="156.1" transform="rotate(-90 19.7 156.1)">ADDR3</text>
<text x="22.8" y="156.1" transform="rotate(-90 22.8 156.1)">ADDR4</text>
<text x="25.8" y="156.1" transform="rotate(-90 25.8 156.1)">ADDR5</text>
<text x="28.9" y="156.1" transform="rotate(-90 28.9 156.1)">ADDR6</text>
<text x="31.9" y="156.1" transform="rotate(-90 31.9 156.1)">ADDR7</text>
<text x="34.9" y="156.1" transform="rotate(-90 34.9 156.1)">ADDR8</text>
<text x="38" y="156.1" transform="rotate(-90 38 156.1)">ADDR9</text>
<text x="41" y="156.1" transform="rotate(-90 41 156.1)">ADDR10</text>
<text x="44.1" y="156.1" transform="rotate(-90 44.1 156.1)">ADDR11</text>
<text x="47.1" y="156.1" transform="rotate(-90 47.1 156.1)">ADDR12</text>
<text x="50.2" y="156.1" transform="rotate(-90 50.2 156.1)">ADDR13</text>
<text x="53.2" y="156.1" transform="rotate(-90 53.2 156.1)">ADDR14</text>
<text x="56.3" y="156.1" transform="rotate(-90 56.3 156.1)">ADDR15</text>
<text x="59.3" y="156.1" transform="rotate(-90 59.3 156.1)">DATA0</text>
<text x="62.4" y="156.1" transform="rotate(-90 62.4 156.1)">DATA1</text>
<text x="65.4" y="156.1" transform="rotate(-90 65.4 156.1)">DATA2</text>
<text x="68.5" y="156.1" transform="rotate(-90 68.5 156.1)">DATA3</text>
<text x="71.5" y="156.1" transform="rotate(-90 71.5 156.1)">DATA4</text>
<text x="74.6" y="156.1" transform="rotate(-90 74.6 156.1)">DATA5</text>
<text x="77.6" y="156.1" transform="rotate(-90 77.6 156.1)">DATA6</text>
<text x="80.7" y="156.1" transform="rotate(-90 80.7 156.1)">DATA7</text>
<text x="83.7" y="156.1" transform="rotate(-90 83.7 156.1)">DATA8</text>
<text x="86.8" y="156.1" transform="rotate(-90 86.8 156.1)">DATA9</text>
<text x="89.8" y="156.1" transform="rotate(-90 89.8 156.1)">DATA10</text>
<text x="92.9" y="156.1" transform="rotate(-90 92.9 156.1)">DATA11</text>
<text x="98.9" y="156.1" transform="rotate(-90 98.9 156.1)">DATA12</text>
<text x="102" y="156.1" transform="rotate(-90 102 156.1)">DATA13</text>
<text x="105" y="156.1" transform="rotate(-90 105 156.1)">DATA14</text>
<text x="108.1" y="156.1" transform="rotate(-90 108.1 156.1)">DATA15</text>
<text x="111.1" y="156.1" transform="rotate(-90 111.1 156.1)">-REG-FUNC-RD</text>
<text x="114.2" y="156.1" transform="rotate(-90 114.2 156.1)">-REG-FUNC-LD</text>
<text x="117.2" y="156.1" transform="rotate(-90 117.2 156.1)">REG-RD-ID0</text>
<text x="120.3" y="156.1" transform="rotate(-90 120.3 156.1)">REG-RD-ID1</text>
<text x="123.3" y="156.1" transform="rotate(-90 123.3 156.1)">REG-RD-ID2</text>
<text x="126.4" y="156.1" transform="rotate(-90 126.4 156.1)">REG-RD-ID3</text>
<text x="129.4" y="156.1" transform="rotate(-90 129.4 156.1)">REG-LD-ID0</text>
<text x="132.5" y="156.1" transform="rotate(-90 132.5 156.1)">REG-LD-ID1</text>
<text x="135.5" y="156.1" transform="rotate(-90 135.5 156.1)">REG-LD-ID2</text>
<text x="138.6" y="156.1" transform="rotate(-90 138.6 156.1)">REG-LD-ID3</text>
<text x="141.6" y="156.1" transform="rotate(-90 141.6 156.1)">-REG-RD-LO</text>
<text x="144.7" y="156.1" transform="rotate(-90 144.7 156.1)">-REG-LD-LO</text>
<text x="147.7" y="156.1" transform="rotate(-90 147.7 156.1)">-REG-RD-HI</text>
<text x="150.8" y="156.1" transform="rotate(-90 150.8 156.1)">-REG-LD-HI</text>
<text x="153.8" y="156.1" transform="rotate(-90 153.8 156.1)">-REG-DN</text>
<text x="156.9" y="156.1" transform="rotate(-90 156.9 156.1)">-REG-UP</text>
<text x="159.9" y="156.1" transform="rotate(-90 159.9 156.1)">-MEM-RD</text>
<text x="162.9" y="156.1" transform="rotate(-90 162.9 156.1)">-MEM-WR</text>
<text x="166" y="156.1" transform="rotate(-90 166 156.1)">-IO-RD</text>
<text x="169" y="156.1" transform="rotate(-90 169 156.1)">-IO-WR</text>
<text x="172.1" y="156.1" transform="rotate(-90 172.1 156.1)">-TMP-REG-RD0</text>
<text x="175.1" y="156.1" transform="rotate(-90 175.1 156.1)">-TMP-REG-LD0</text>
<text x="178.2" y="156.1" transform="rotate(-90 178.2 156.1)">-TMP-REG-RD1</text>
<text x="181.2" y="156.1" transform="rotate(-90 181.2 156.1)">-TMP-REG-LD1</text>
<text x="187.3" y="156.1" transform="rotate(-90 187.3 156.1)">-ADDR-REG-RD0</text>
<text x="190.4" y="156.1" transform="rotate(-90 190.4 156.1)">-ADDR-REG-LD0</text>
<text x="193.4" y="156.1" transform="rotate(-90 193.4 156.1)">-ADDR-REG-RD1</text>
<text x="196.5" y="156.1" transform="rotate(-90 196.5 156.1)">-ADDR-REG-LD1</text>
<text x="199.5" y="156.1" transform="rotate(-90 199.5 156.1)">IO-ADDR0</text>
<text x="202.6" y="156.1" transform="rotate(-90 202.6 156.1)">IO-ADDR1</text>
<text x="205.6" y="156.1" transform="rotate(-90 205.6 156.1)">IO-ADDR2</text>
<text x="208.7" y="156.1" transform="rotate(-90 208.7 156.1)">IO-ADDR3</text>
<text x="211.7" y="156.1" transform="rotate(-90 211.7 156.1)">-IO-ADDR-LD</text>
<text x="214.8" y="156.1" transform="rotate(-90 214.8 156.1)">UNUSED0</text>
<text x="217.8" y="156.1" transform="rotate(-90 217.8 156.1)">-INT</text>
<text x="220.9" y="156.1" transform="rotate(-90 220.9 156.1)">-INTA</text>
<text x="223.9" y="156.1" transform="rotate(-90 223.9 156.1)">-ALU-FUNC</text>
<text x="226.9" y="156.1" transform="rotate(-90 226.9 156.1)">ALU0</text>
<text x="230" y="156.1" transform="rotate(-90 230 156.1)">ALU1</text>
<text x="233" y="156.1" transform="rotate(-90 233 156.1)">ALU2</text>
<text x="236.1" y="156.1" transform="rotate(-90 236.1 156.1)">ALU3</text>
<text x="239.1" y="156.1" transform="rotate(-90 239.1 156.1)">-AC-LD-INV</text>
<text x="242.2" y="156.1" transform="rotate(-90 242.2 156.1)">-AC-RD</text>
<text x="245.2" y="156.1" transform="rotate(-90 245.2 156.1)">-AC-LD</text>
<text x="248.3" y="156.1" transform="rotate(-90 248.3 156.1)">-SR-LD</text>
<text x="251.3" y="156.1" transform="rotate(-90 251.3 156.1)">BR-COND</text>
<text x="254.4" y="156.1" transform="rotate(-90 254.4 156.1)">-HL-SWAP</text>
<text x="257.4" y="156.1" transform="rotate(-90 257.4 156.1)">IN</text>
<text x="260.5" y="156.1" transform="rotate(-90 260.5 156.1)">OUT</text>
<text x="263.5" y="156.1" transform="rotate(-90 263.5 156.1)">-BUS-EN</text>
<text x="266.6" y="156.1" transform="rotate(-90 266.6 156.1)">-RUN</text>
<text x="269.6" y="156.1" transform="rotate(-90 269.6 156.1)">-RESET</text>
</g>
</svg>
